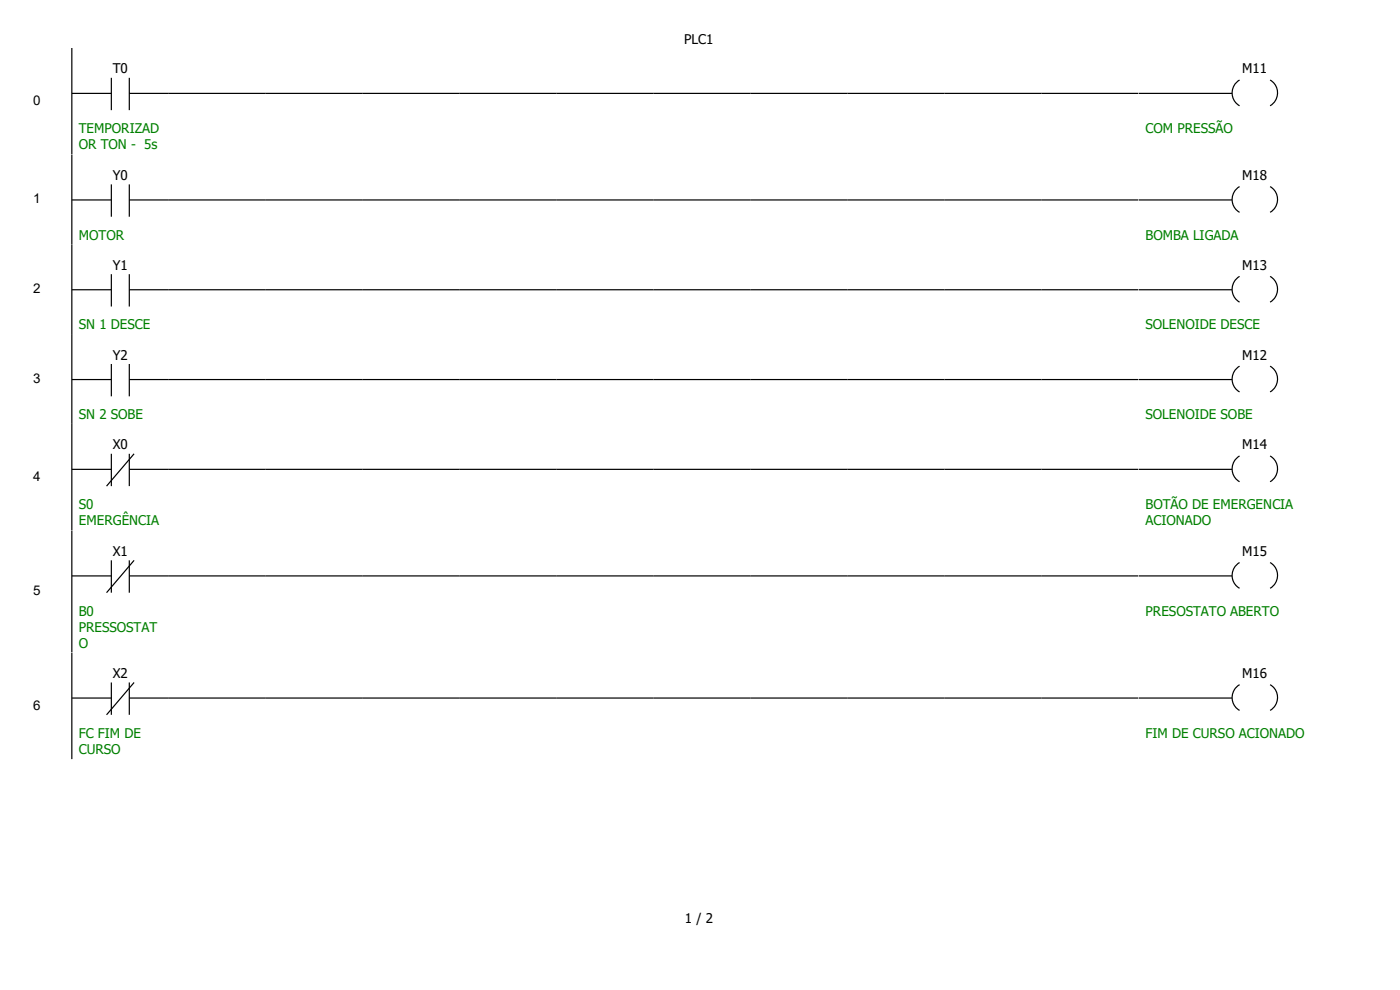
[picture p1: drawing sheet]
<svg xmlns="http://www.w3.org/2000/svg" width="297mm" height="210mm" viewBox="0 0 297 210" stroke-linecap="round" stroke-linejoin="round" font-family="sans-serif">
<path d="M15.2 19.8h8.4M15.2 10.2v22.6M23.6 16.5v6.9M27.4 19.8h8.4M27.4 16.5v6.9" fill="none" stroke="#000" stroke-width=".25"/>
<path d="M35.8 10.2h20.6v22.6h-20.6z" fill="#fff"/>
<path d="M35.8 19.8h20.6" fill="none" stroke="#000" stroke-width=".25"/>
<path d="M56.4 10.2h20.6v22.6h-20.6z" fill="#fff"/>
<path d="M56.4 19.8h20.6" fill="none" stroke="#000" stroke-width=".25"/>
<path d="M77 10.2h20.5v22.6h-20.5z" fill="#fff"/>
<path d="M77 19.8h20.5" fill="none" stroke="#000" stroke-width=".25"/>
<path d="M97.5 10.2h20.6v22.6h-20.6z" fill="#fff"/>
<path d="M97.5 19.8h20.6" fill="none" stroke="#000" stroke-width=".25"/>
<path d="M118.1 10.2h20.6v22.6h-20.6z" fill="#fff"/>
<path d="M118.1 19.8h20.6" fill="none" stroke="#000" stroke-width=".25"/>
<path d="M138.7 10.2h20.6v22.6h-20.6z" fill="#fff"/>
<path d="M138.7 19.8h20.6" fill="none" stroke="#000" stroke-width=".25"/>
<path d="M159.3 10.2h20.5v22.6h-20.5z" fill="#fff"/>
<path d="M159.3 19.8h20.5" fill="none" stroke="#000" stroke-width=".25"/>
<path d="M179.8 10.2h20.6v22.6h-20.6z" fill="#fff"/>
<path d="M179.8 19.8h20.6" fill="none" stroke="#000" stroke-width=".25"/>
<path d="M200.4 10.2h20.6v22.6h-20.6z" fill="#fff"/>
<path d="M200.4 19.8h20.6" fill="none" stroke="#000" stroke-width=".25"/>
<path d="M221 10.2h20.6v22.6h-20.6z" fill="#fff"/>
<path d="M221 19.8h20.6" fill="none" stroke="#000" stroke-width=".25"/>
<path d="M241.6 10.2h49.2v22.6h-49.2z" fill="#fff"/>
<path d="M241.6 19.8h19.8M263 17a3.2 3.2 0 0 0 0 5.4M269.5 17a3.2 3.2 0 0 1 0 5.4" fill="none" stroke="#000" stroke-width=".25"/>
<g fill="#fff">
<path d="M.3 32.8h15.2v19h-15.2z"/>
<path d="M15.2 32.8h20.6v19h-20.6z"/>
</g>
<path d="M15.2 32.8v19M23.6 39.1v6.9M27.4 39.1v6.9M15.2 42.4h8.4M27.4 42.4h8.4" fill="none" stroke="#000" stroke-width=".25"/>
<path d="M35.8 32.8h20.6v19h-20.6z" fill="#fff"/>
<path d="M35.8 42.4h20.6" fill="none" stroke="#000" stroke-width=".25"/>
<path d="M56.4 32.8h20.6v19h-20.6z" fill="#fff"/>
<path d="M56.4 42.4h20.6" fill="none" stroke="#000" stroke-width=".25"/>
<path d="M77 32.8h20.5v19h-20.5z" fill="#fff"/>
<path d="M77 42.4h20.5" fill="none" stroke="#000" stroke-width=".25"/>
<path d="M97.5 32.8h20.6v19h-20.6z" fill="#fff"/>
<path d="M97.5 42.4h20.6" fill="none" stroke="#000" stroke-width=".25"/>
<path d="M118.1 32.8h20.6v19h-20.6z" fill="#fff"/>
<path d="M118.1 42.4h20.6" fill="none" stroke="#000" stroke-width=".25"/>
<path d="M138.7 32.8h20.6v19h-20.6z" fill="#fff"/>
<path d="M138.7 42.4h20.6" fill="none" stroke="#000" stroke-width=".25"/>
<path d="M159.3 32.8h20.5v19h-20.5z" fill="#fff"/>
<path d="M159.3 42.4h20.5" fill="none" stroke="#000" stroke-width=".25"/>
<path d="M179.8 32.8h20.6v19h-20.6z" fill="#fff"/>
<path d="M179.8 42.4h20.6" fill="none" stroke="#000" stroke-width=".25"/>
<path d="M200.4 32.8h20.6v19h-20.6z" fill="#fff"/>
<path d="M200.4 42.4h20.6" fill="none" stroke="#000" stroke-width=".25"/>
<path d="M221 32.8h20.6v19h-20.6z" fill="#fff"/>
<path d="M221 42.4h20.6" fill="none" stroke="#000" stroke-width=".25"/>
<path d="M241.6 32.8h49.2v19h-49.2z" fill="#fff"/>
<path d="M263 39.6a3.2 3.2 0 0 0 0 5.4M269.5 39.6a3.2 3.2 0 0 1 0 5.4M241.6 42.4h19.8" fill="none" stroke="#000" stroke-width=".25"/>
<g fill="#fff">
<path d="M.3 51.8h15.2v19.1h-15.2z"/>
<path d="M15.2 51.8h20.6v19.1h-20.6z"/>
</g>
<path d="M15.2 51.8v19.1M23.6 58.2v6.8M27.4 58.2v6.8M15.2 61.5h8.4M27.4 61.5h8.4" fill="none" stroke="#000" stroke-width=".25"/>
<path d="M35.8 51.8h20.6v19.1h-20.6z" fill="#fff"/>
<path d="M35.8 61.5h20.6" fill="none" stroke="#000" stroke-width=".25"/>
<path d="M56.4 51.8h20.6v19.1h-20.6z" fill="#fff"/>
<path d="M56.4 61.5h20.6" fill="none" stroke="#000" stroke-width=".25"/>
<path d="M77 51.8h20.5v19.1h-20.5z" fill="#fff"/>
<path d="M77 61.5h20.5" fill="none" stroke="#000" stroke-width=".25"/>
<path d="M97.5 51.8h20.6v19.1h-20.6z" fill="#fff"/>
<path d="M97.5 61.5h20.6" fill="none" stroke="#000" stroke-width=".25"/>
<path d="M118.1 51.8h20.6v19.1h-20.6z" fill="#fff"/>
<path d="M118.1 61.5h20.6" fill="none" stroke="#000" stroke-width=".25"/>
<path d="M138.7 51.8h20.6v19.1h-20.6z" fill="#fff"/>
<path d="M138.7 61.5h20.6" fill="none" stroke="#000" stroke-width=".25"/>
<path d="M159.3 51.8h20.5v19.1h-20.5z" fill="#fff"/>
<path d="M159.3 61.5h20.5" fill="none" stroke="#000" stroke-width=".25"/>
<path d="M179.8 51.8h20.6v19.1h-20.6z" fill="#fff"/>
<path d="M179.8 61.5h20.6" fill="none" stroke="#000" stroke-width=".25"/>
<path d="M200.4 51.8h20.6v19.1h-20.6z" fill="#fff"/>
<path d="M200.4 61.5h20.6" fill="none" stroke="#000" stroke-width=".25"/>
<path d="M221 51.8h20.6v19.1h-20.6z" fill="#fff"/>
<path d="M221 61.5h20.6" fill="none" stroke="#000" stroke-width=".25"/>
<path d="M241.6 51.8h49.2v19.1h-49.2z" fill="#fff"/>
<path d="M263 58.6a3.2 3.2 0 0 0 0 5.5M269.5 58.6a3.2 3.2 0 0 1 0 5.5M241.6 61.5h19.8" fill="none" stroke="#000" stroke-width=".25"/>
<g fill="#fff">
<path d="M.3 70.9h15.2v19h-15.2z"/>
<path d="M15.2 70.9h20.6v19h-20.6z"/>
</g>
<path d="M15.2 70.9v19M23.6 77.2v6.9M27.4 77.2v6.9M15.2 80.5h8.4M27.4 80.5h8.4" fill="none" stroke="#000" stroke-width=".25"/>
<path d="M35.8 70.9h20.6v19h-20.6z" fill="#fff"/>
<path d="M35.8 80.5h20.6" fill="none" stroke="#000" stroke-width=".25"/>
<path d="M56.4 70.9h20.6v19h-20.6z" fill="#fff"/>
<path d="M56.4 80.5h20.6" fill="none" stroke="#000" stroke-width=".25"/>
<path d="M77 70.9h20.5v19h-20.5z" fill="#fff"/>
<path d="M77 80.5h20.5" fill="none" stroke="#000" stroke-width=".25"/>
<path d="M97.5 70.9h20.6v19h-20.6z" fill="#fff"/>
<path d="M97.5 80.5h20.6" fill="none" stroke="#000" stroke-width=".25"/>
<path d="M118.1 70.9h20.6v19h-20.6z" fill="#fff"/>
<path d="M118.1 80.5h20.6" fill="none" stroke="#000" stroke-width=".25"/>
<path d="M138.7 70.9h20.6v19h-20.6z" fill="#fff"/>
<path d="M138.7 80.5h20.6" fill="none" stroke="#000" stroke-width=".25"/>
<path d="M159.3 70.9h20.5v19h-20.5z" fill="#fff"/>
<path d="M159.3 80.5h20.5" fill="none" stroke="#000" stroke-width=".25"/>
<path d="M179.8 70.9h20.6v19h-20.6z" fill="#fff"/>
<path d="M179.8 80.5h20.6" fill="none" stroke="#000" stroke-width=".25"/>
<path d="M200.4 70.9h20.6v19h-20.6z" fill="#fff"/>
<path d="M200.4 80.5h20.6" fill="none" stroke="#000" stroke-width=".25"/>
<path d="M221 70.9h20.6v19h-20.6z" fill="#fff"/>
<path d="M221 80.5h20.6" fill="none" stroke="#000" stroke-width=".25"/>
<path d="M241.6 70.9h49.2v19h-49.2z" fill="#fff"/>
<path d="M263 77.7a3.2 3.2 0 0 0 0 5.4M269.5 77.7a3.2 3.2 0 0 1 0 5.4M241.6 80.5h19.8" fill="none" stroke="#000" stroke-width=".25"/>
<g fill="#fff">
<path d="M.3 89.9h15.2v22.6h-15.2z"/>
<path d="M15.2 89.9h20.6v22.6h-20.6z"/>
</g>
<path d="M15.2 99.6h8.4M15.2 89.9v22.6M23.6 96.3v6.8M27.4 99.6h8.4M27.4 96.3v6.8M28.4 96.3l-5.8 6.8" fill="none" stroke="#000" stroke-width=".25"/>
<path d="M35.8 89.9h20.6v22.6h-20.6z" fill="#fff"/>
<path d="M35.8 99.6h20.6" fill="none" stroke="#000" stroke-width=".25"/>
<path d="M56.4 89.9h20.6v22.6h-20.6z" fill="#fff"/>
<path d="M56.4 99.6h20.6" fill="none" stroke="#000" stroke-width=".25"/>
<path d="M77 89.9h20.5v22.6h-20.5z" fill="#fff"/>
<path d="M77 99.6h20.5" fill="none" stroke="#000" stroke-width=".25"/>
<path d="M97.5 89.9h20.6v22.6h-20.6z" fill="#fff"/>
<path d="M97.5 99.6h20.6" fill="none" stroke="#000" stroke-width=".25"/>
<path d="M118.1 89.9h20.6v22.6h-20.6z" fill="#fff"/>
<path d="M118.1 99.6h20.6" fill="none" stroke="#000" stroke-width=".25"/>
<path d="M138.7 89.9h20.6v22.6h-20.6z" fill="#fff"/>
<path d="M138.7 99.6h20.6" fill="none" stroke="#000" stroke-width=".25"/>
<path d="M159.3 89.9h20.5v22.6h-20.5z" fill="#fff"/>
<path d="M159.3 99.6h20.5" fill="none" stroke="#000" stroke-width=".25"/>
<path d="M179.8 89.9h20.6v22.6h-20.6z" fill="#fff"/>
<path d="M179.8 99.6h20.6" fill="none" stroke="#000" stroke-width=".25"/>
<path d="M200.4 89.9h20.6v22.6h-20.6z" fill="#fff"/>
<path d="M200.4 99.6h20.6" fill="none" stroke="#000" stroke-width=".25"/>
<path d="M221 89.9h20.6v22.6h-20.6z" fill="#fff"/>
<path d="M221 99.6h20.6" fill="none" stroke="#000" stroke-width=".25"/>
<path d="M241.6 89.9h49.2v22.6h-49.2z" fill="#fff"/>
<path d="M241.6 99.6h19.8M263 96.7a3.2 3.2 0 0 0 0 5.5M269.5 96.7a3.2 3.2 0 0 1 0 5.5" fill="none" stroke="#000" stroke-width=".25"/>
<g fill="#fff">
<path d="M.3 112.5h15.2v25.9h-15.2z"/>
<path d="M15.2 112.5h20.6v25.9h-20.6z"/>
</g>
<path d="M15.2 112.5v25.9M23.6 118.9v6.8M27.4 118.9v6.8M28.4 118.9l-5.8 6.8M15.2 122.2h8.4M27.4 122.2h8.4" fill="none" stroke="#000" stroke-width=".25"/>
<path d="M35.8 112.5h20.6v25.9h-20.6z" fill="#fff"/>
<path d="M35.8 122.2h20.6" fill="none" stroke="#000" stroke-width=".25"/>
<path d="M56.4 112.5h20.6v25.9h-20.6z" fill="#fff"/>
<path d="M56.4 122.2h20.6" fill="none" stroke="#000" stroke-width=".25"/>
<path d="M77 112.5h20.5v25.9h-20.5z" fill="#fff"/>
<path d="M77 122.2h20.5" fill="none" stroke="#000" stroke-width=".25"/>
<path d="M97.5 112.5h20.6v25.9h-20.6z" fill="#fff"/>
<path d="M97.5 122.2h20.6" fill="none" stroke="#000" stroke-width=".25"/>
<path d="M118.1 112.5h20.6v25.9h-20.6z" fill="#fff"/>
<path d="M118.1 122.2h20.6" fill="none" stroke="#000" stroke-width=".25"/>
<path d="M138.7 112.5h20.6v25.9h-20.6z" fill="#fff"/>
<path d="M138.7 122.2h20.6" fill="none" stroke="#000" stroke-width=".25"/>
<path d="M159.3 112.5h20.5v25.9h-20.5z" fill="#fff"/>
<path d="M159.3 122.2h20.5" fill="none" stroke="#000" stroke-width=".25"/>
<path d="M179.8 112.5h20.6v25.9h-20.6z" fill="#fff"/>
<path d="M179.8 122.2h20.6" fill="none" stroke="#000" stroke-width=".25"/>
<path d="M200.4 112.5h20.6v25.9h-20.6z" fill="#fff"/>
<path d="M200.4 122.2h20.6" fill="none" stroke="#000" stroke-width=".25"/>
<path d="M221 112.5h20.6v25.9h-20.6z" fill="#fff"/>
<path d="M221 122.2h20.6" fill="none" stroke="#000" stroke-width=".25"/>
<path d="M241.6 112.5h49.2v25.9h-49.2z" fill="#fff"/>
<path d="M263 119.3a3.2 3.2 0 0 0 0 5.5M269.5 119.3a3.2 3.2 0 0 1 0 5.5M241.6 122.2h19.8" fill="none" stroke="#000" stroke-width=".25"/>
<g fill="#fff">
<path d="M.3 138.4h15.2v22.6h-15.2z"/>
<path d="M15.2 138.4h20.6v22.6h-20.6z"/>
</g>
<path d="M15.2 138.4v22.6M15.2 148.1h8.4M23.6 144.8v6.8M27.4 148.1h8.4M27.4 144.8v6.8M28.4 144.8l-5.8 6.8" fill="none" stroke="#000" stroke-width=".25"/>
<path d="M35.8 138.4h20.6v22.6h-20.6z" fill="#fff"/>
<path d="M35.8 148.1h20.6" fill="none" stroke="#000" stroke-width=".25"/>
<path d="M56.4 138.4h20.6v22.6h-20.6z" fill="#fff"/>
<path d="M56.4 148.1h20.6" fill="none" stroke="#000" stroke-width=".25"/>
<path d="M77 138.4h20.5v22.6h-20.5z" fill="#fff"/>
<path d="M77 148.1h20.5" fill="none" stroke="#000" stroke-width=".25"/>
<path d="M97.5 138.4h20.6v22.6h-20.6z" fill="#fff"/>
<path d="M97.5 148.1h20.6" fill="none" stroke="#000" stroke-width=".25"/>
<path d="M118.1 138.4h20.6v22.6h-20.6z" fill="#fff"/>
<path d="M118.1 148.1h20.6" fill="none" stroke="#000" stroke-width=".25"/>
<path d="M138.7 138.4h20.6v22.6h-20.6z" fill="#fff"/>
<path d="M138.7 148.1h20.6" fill="none" stroke="#000" stroke-width=".25"/>
<path d="M159.3 138.4h20.5v22.6h-20.5z" fill="#fff"/>
<path d="M159.3 148.1h20.5" fill="none" stroke="#000" stroke-width=".25"/>
<path d="M179.8 138.4h20.6v22.6h-20.6z" fill="#fff"/>
<path d="M179.8 148.1h20.6" fill="none" stroke="#000" stroke-width=".25"/>
<path d="M200.4 138.4h20.6v22.6h-20.6z" fill="#fff"/>
<path d="M200.4 148.1h20.6" fill="none" stroke="#000" stroke-width=".25"/>
<path d="M221 138.4h20.6v22.6h-20.6z" fill="#fff"/>
<path d="M221 148.1h20.6" fill="none" stroke="#000" stroke-width=".25"/>
<path d="M241.6 138.4h49.2v22.6h-49.2z" fill="#fff"/>
<path d="M241.6 148.1h19.8M263 145.2a3.2 3.2 0 0 0 0 5.5M269.5 145.2a3.2 3.2 0 0 1 0 5.5" fill="none" stroke="#000" stroke-width=".25"/>
<g fill="#fff">
<path d="M0 0h296.9v10.2h-296.9z"/>
<path d="M0 179.6h296.9v30.4h-296.9z"/>
</g>
<g font-size="2.8">
<text x="145.2" y="9.2">PLC1</text>
<text x="23.9" y="15.6">T0</text>
<text x="263.5" y="15.6">M11</text>
<text x="7.1" y="22.3">0</text>
<text x="23.9" y="38.2">Y0</text>
<text x="263.5" y="38.2">M18</text>
<text x="7.1" y="43.1">1</text>
<text x="23.9" y="57.2">Y1</text>
<text x="263.5" y="57.2">M13</text>
<text x="7.1" y="62.1">2</text>
<text x="23.9" y="76.3">Y2</text>
<text x="263.5" y="76.3">M12</text>
<text x="7.1" y="81.2">3</text>
<text x="23.9" y="95.3">X0</text>
<text x="263.5" y="95.3">M14</text>
<text x="7.1" y="102">4</text>
<text x="23.9" y="117.9">X1</text>
<text x="263.5" y="117.9">M15</text>
<text x="7.1" y="126.3">5</text>
<text x="23.9" y="143.8">X2</text>
<text x="263.5" y="143.8">M16</text>
<text x="7.1" y="150.5">6</text>
<text x="145.3" y="195.8">1 / 2</text>
</g>
<g font-size="2.8" fill="#008000">
<text x="16.7" y="28.2">TEMPORIZAD</text>
<text x="243" y="28.2">COM PRESSÃO</text>
<text x="16.7" y="31.6">OR TON - 5s</text>
<text x="16.7" y="50.8">MOTOR</text>
<text x="243" y="50.8">BOMBA LIGADA</text>
<text x="16.7" y="69.9">SN 1 DESCE</text>
<text x="243" y="69.9">SOLENOIDE DESCE</text>
<text x="16.7" y="88.9">SN 2 SOBE</text>
<text x="243" y="88.9">SOLENOIDE SOBE</text>
<text x="16.7" y="108">S0</text>
<text x="243" y="108">BOTÃO DE EMERGENCIA</text>
<text x="16.7" y="111.4">EMERGÊNCIA</text>
<text x="243" y="111.4">ACIONADO</text>
<text x="16.7" y="130.6">B0</text>
<text x="243" y="130.6">PRESOSTATO ABERTO</text>
<text x="16.7" y="134">PRESSOSTAT</text>
<text x="16.7" y="137.4">O</text>
<text x="16.7" y="156.5">FC FIM DE</text>
<text x="16.7" y="159.9">CURSO</text>
<text x="243" y="156.5">FIM DE CURSO ACIONADO</text>
</g>
</svg>
